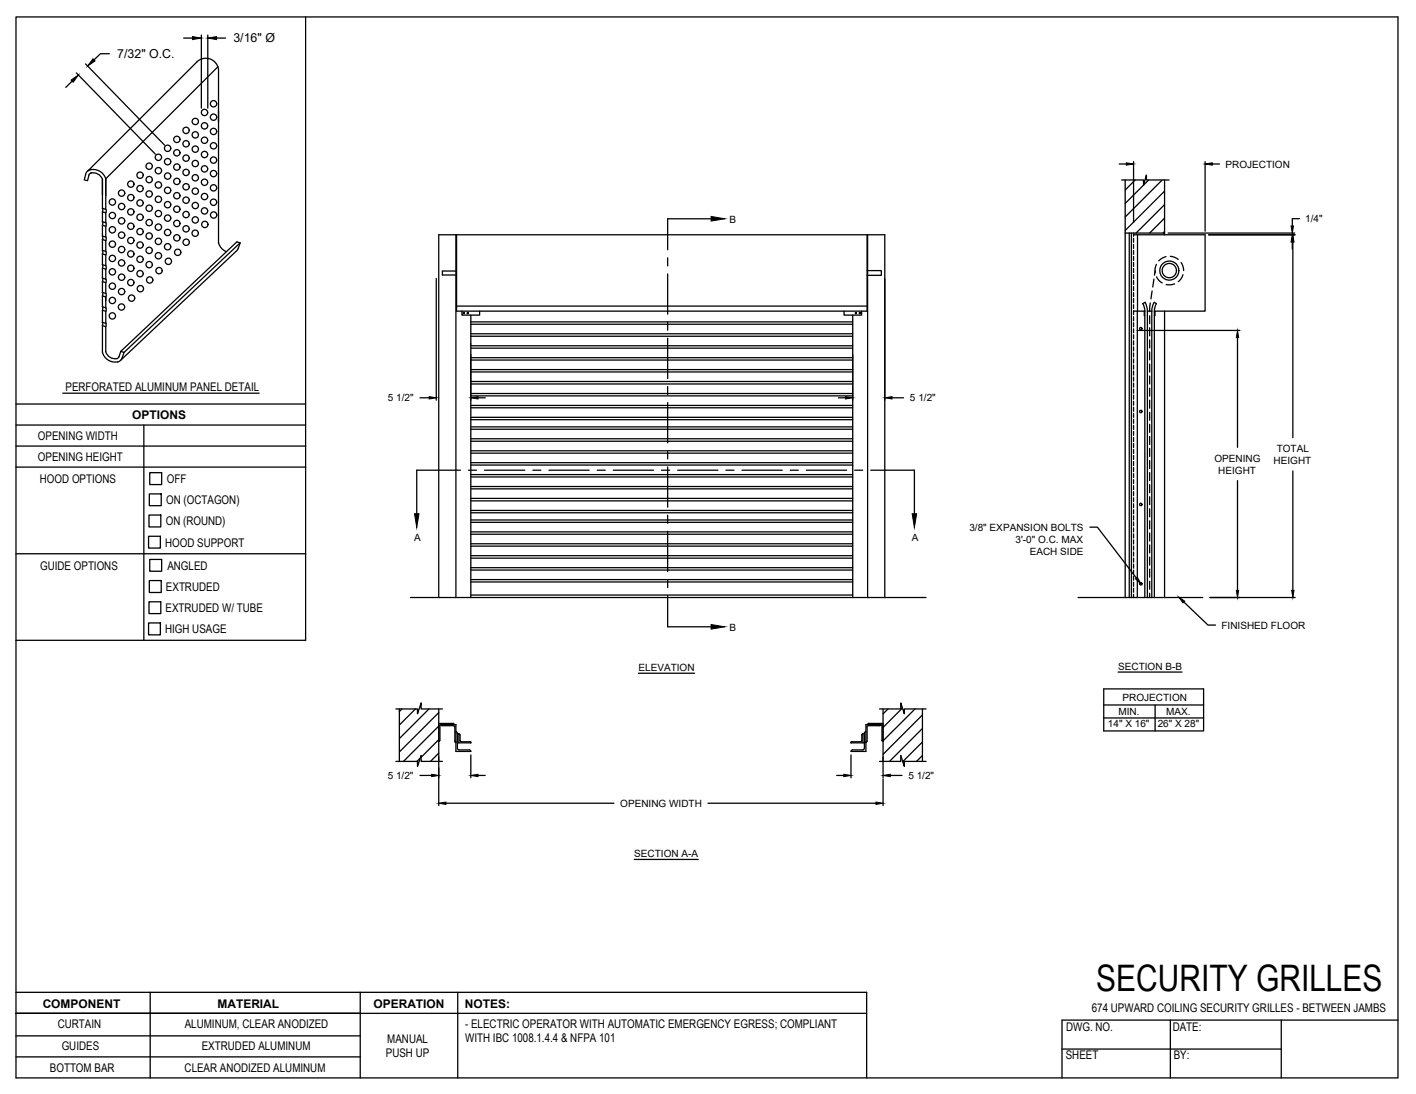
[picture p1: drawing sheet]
<svg xmlns="http://www.w3.org/2000/svg" width="279mm" height="216mm" viewBox="0 0 279 216" stroke-linecap="round" stroke-linejoin="round" font-family="sans-serif">
<!-- layer: ANNOTATIONS -->
<g fill="none" stroke="#000" stroke-width=".25">
<path d="M14.2 16l-1.2 1.3M15.1 14.4l15.5 16M16.9 12.6l15.6 16M21.6 10.6h-1.8l-1.2 1.2M36.2 7.5h1.8M39.7 6.9v14.4M41 6.9v14.4M42.7 7.5h1.8M220.8 32.4h1.5M223.7 31.9v12M237.8 31.9v13.7M239.2 32.4h1.4"/>
<path d="M86.1 55v24M174.6 55v24M230.5 46h25M238.5 46.3h17.1M255 47.8v1.4M255.1 47.8v38.6M256.4 43.2h-1.4v1.4M82.9 78.5h1.8M92.9 70v9M94.3 78.5h1.4M165.4 78.5h1.4M168.3 70v9"/>
<path d="M176 78.5h2.3M224.4 65.2h20.2M244.2 66.6v21.7M244.2 94.8v21.7M255.1 92.9v23.6M215.1 104h1.4l7.7 10.1M233.6 118.8l4.8 4.6h1.4M238.7 117.9h16.9M126 132.9h11.1M217.8 136h19.7v8.3h-19.7zM217.8 139.1h19.7M220.6 132.6h12.6"/>
<path d="M227.9 139.1v5.2M82.9 153h2.3M86.6 149.4v9.6M88 158.5h33.1M92.9 149v4.5M94.3 153h1.4M139.7 158.5h33.1M165.1 153h1.4M167.9 149v4.5M174.2 149.4v4.1M174.2 153.7v5.3M175.7 153h2.3"/>
<path d="M217.8 141.7h19.7M125.2 169.6h12.6"/>
</g>
<g fill="#000" stroke="#000" stroke-width=".2">
<path d="M14 15.8l1.5-1-1.1 1.4zM18.4 11.6l.4 .4-1.5 1zM38 7.2l1.7 .3-1.7 .3zM41 7.5l1.7-.3v.6zM222.3 32.1l1.4 .3-1.4 .2zM237.8 32.4l1.4-.3v.5zM255 46.3l.2 1.5h-.5zM254.7 44.6h.5l-.2 1.4zM255.1 46.3l.2 1.5h-.4zM84.7 78.3l1.4 .2-1.4 .2zM92.9 78.5l1.4-.2v.4zM166.8 78.3l1.5 .2-1.5 .2z"/>
<path d="M174.6 78.5l1.4-.2v.4zM244.2 65.2l.2 1.4h-.5zM224 114.2l.4-.3 .7 1.3zM232.6 117.8l1.2 .8-.4 .4zM243.9 116.5h.5l-.2 1.4zM254.9 116.5h.4l-.2 1.4zM85.2 152.8l1.4 .2-1.4 .3zM86.6 158.5l1.4-.2v.5zM92.9 153l1.4-.2v.5zM166.5 152.8l1.4 .2-1.4 .3zM172.8 158.3l1.4 .2-1.4 .3zM174.2 153l1.5-.2v.5z"/>
</g>
<!-- layer: PUSH UP -->
<g fill="none" stroke="#000" stroke-width=".25">
<path d="M221.3 35.5h4.3v1.1l.6-2.1v1h4.5M222 35.5v82.4M224 35.5l-2 2M226.7 35.5l-4.7 4.7M229.3 35.5l-7.3 7.3M229.8 37.7l-7.8 7.8M229.8 35.5v10.8M90 46.3v71.6M90.1 46.3v15.1h81v-15.1M90.1 53.5h-2.8v.8h2.8M171.1 53.4h2.8v.9h-2.8M171.2 46.3v71.6"/>
<path d="M222 46h7.8M222.8 46v71.9M223.2 46v71.9M223.7 46.3h14.1v15.1h-10M223.7 46v.6M223.7 47v.8M223.7 48.2v.8M223.7 49.4v.8M223.7 50.6v.8M223.7 51.8v.8M223.7 53v.8M223.7 54.2v.8"/>
<path d="M223.7 55.4v.8M223.7 56.6v.7M223.7 57.7v.8M223.7 58.9v.8M224.5 46.3v15.1M225.5 59.9l.3 .7 .1 .8M225.9 59.7l.4 1 .1 .7M225.9 59.7l-.4 .2M227 59.8l-.2 1.7M227.3 57.4l-.2 1.6M227.7 55.1l-.2 1.5M227.7 59.7l-.4 1v.7"/>
<path d="M227.8 59.7l.4 .2M227.9 53.4l-.1 .9M228.2 52.2l-.3 .9v.7M228.2 59.9l-.3 .7-.1 .8M228.2 54.6l.5 .8 .6 .4M229.8 40.4l-5.6 5.6M229.8 43.1l-3 2.9M229.8 45.7l-.3 .3M230.1 50.7l-.7 .2-.8 .6M230.9 50.6l.9 .2 .7 .4M231.8 56l-1 .2h-.7M233 51.8l.4 .7 .2 .9"/>
<path d="M233.4 54.2l-.2 .6-.7 .8M90.1 60.4h81M91.1 61.4v.8h3.5v-.8M92.9 62.2v55.7M92.9 75.3h75.4M92.9 75.8h75.4M92.9 72.9h75.4M92.9 73.4h75.4M92.9 70.6h75.4M92.9 71.1h75.4M92.9 68.2h75.4M92.9 68.7h75.4"/>
<path d="M92.9 65.9h75.4M92.9 66.4h75.4M92.9 77.7h75.4M92.9 78.1h75.4M92.9 63.5h75.4M92.9 64h75.4M166.5 61.4v.8h3.5v-.8M168.3 62.2v55.7M223.7 61.4h2.2M223.7 60.1v.8M223.7 61.3v.8M223.7 62.5v.8"/>
<path d="M223.7 63.7v.8M223.7 64.9v.8M223.7 66.1v.8M223.7 67.3v.8M223.7 68.5v.8M223.7 69.7v.7M223.7 70.8v.8M223.7 72v.8M223.7 73.2v.8M223.7 74.4v.8M223.7 75.6v.8M223.7 76.8v.8"/>
<path d="M223.7 78v.8M223.7 79.2v.8M224.4 61.4v56.5M225.8 61.4v.9h.1M225.9 61.4v56.5M226.4 61.4h.9M226.4 61.4v56.5M226.8 62.3v1.6M226.8 64.7v1.6M226.8 67.1v1.6M226.8 69.4v1.6M226.8 71.8v1.6"/>
<path d="M226.8 74.2v1.6M226.8 76.6v1.6M226.8 79v1.6M227.3 61.4v56.5M227.8 61.4v56.5M227.9 61.4v.9h-.1M229.8 61.4v56.5M92.9 82.4h75.4M92.9 82.8h75.4M92.9 80h75.4M92.9 80.5h75.4M92.9 89h75.4"/>
<path d="M92.9 89.4h75.4M92.9 86.6h75.4M92.9 87.1h75.4M92.9 84.2h75.4M92.9 84.7h75.4M92.9 93.7h75.4M92.9 94.1h75.4M92.9 91.3h75.4M92.9 91.8h75.4M92.9 98.4h75.4M92.9 98.8h75.4M92.9 96h75.4"/>
<path d="M92.9 96.5h75.4M223.7 80.4v.8M223.7 81.6v.8M223.7 82.7v.8M223.7 83.9v.8M223.7 85.1v.8M223.7 86.3v.8M223.7 87.5v.8M223.7 88.7v.8M223.7 89.9v.8M223.7 91.1v.8M223.7 92.3v.8"/>
<path d="M223.7 93.5v.8M223.7 94.7v.7M223.7 95.8v.8M223.7 97v.8M223.7 98.2v.8M223.7 99.4v.8M226.8 81.4v1.6M226.8 83.7v1.6M226.8 86.1v1.6M226.8 88.5v1.6M226.8 90.9v1.6M226.8 93.3v1.5"/>
<path d="M226.8 95.7v1.5M226.8 98v1.6M81 117.9h101.7M86.6 117.9v-71.6h88v71.6M92.9 117.4h75.4M92.9 100.7h75.4M92.9 101.2h75.4M92.9 107.3h75.4M92.9 107.8h75.4M92.9 105h75.4M92.9 105.4h75.4M92.9 102.6h75.4"/>
<path d="M92.9 103.1h75.4M92.9 112h75.4M92.9 112.5h75.4M92.9 109.7h75.4M92.9 110.2h75.4M92.9 114.4h75.4M92.9 114.9h75.4M212.7 117.9h24.6M223.7 100.6v.8M223.7 101.8v.8M223.7 103v.8M223.7 104.2v.8"/>
<path d="M223.7 105.4v.8M223.7 106.6v.8M223.7 107.8v.7M223.7 108.9v.8M223.7 110.1v.8M223.7 111.3v.8M223.7 112.5v.8M223.7 113.7v.8M223.7 114.9v.8M223.7 116.1v.8M223.7 117.3v.6M226.8 100.4v1.6"/>
<path d="M226.8 102.8v1.6M226.8 105.2v1.6M226.8 107.5v1.6M226.8 109.9v1.6M226.8 112.3v1.6M226.8 114.7v1.6M226.8 117.1v.8M78.1 139.9h4.3v1l.7-2.2v1.2h4.2M78.8 139.9v10.4M79.3 139.9l-.5 .5M82 139.9l-3.2 3.2M83.1 138.8h.1"/>
<path d="M84.6 139.9l-5.8 5.9M86.6 139.9v10.4M173.5 139.9h4.2v-1.2l.7 2.2v-1h4.3M174.2 139.9v10.4M175.2 139.9l-1 1M178.1 139.7l-3.9 3.9M180.6 139.9l-6.4 6.3M182 139.9v10.4M78.1 150.3h4.3v.9l.7-2.1v1.2h4.2M82.9 149.6l-.6 .7M86.6 140.6l-7.8 7.8M86.6 143.3l-7 7"/>
<path d="M86.6 146l-3.5 3.5M86.6 148.6l-1.7 1.7M86.8 143.2v2.9M87 143l-.2 .2M87 143h3v5.3h2.9l-.3-.3M87 143l.2 .2M87.2 143.2h2.3M89.3 143l.2-.2h-2.9v3.5l.2-.2M89.5 143.2l.2 .2v2.9l.2 .2M89.9 144.4l.3 .3M90 146.5h.1M90.3 144.7v3l.2 .3"/>
<path d="M90.3 144.8h.3v1.8M90.3 146.6h2.6M90.5 144.8l.3 .2M90.6 148h2M90.8 145.1v1l.2 .3M91 146.4h1.7M92.7 146.4l.2 .2M92.9 146.6h.1M167.9 146.6h.1M167.9 146.6h2.7M168.1 146.4l-.2 .2M168.1 146.4h1.7"/>
<path d="M170.1 145.1v1l-.3 .3M170.3 144.8l-.3 .2M170.5 147.7l-.2 .3M170.6 144.8h-.3v1.8M170.8 144.4l-.2 .3v3M170.9 146.5h.1M171.3 143.2l-.2 .2v2.9l-.3 .2M171.5 143l-.2-.2h2.9v3.5l-.2-.2M173.5 150.3h4.2v-1.2l.7 2.1v-.9h4.3M173.8 143l.2 .2v2.9M173.8 143l-.2 .2h-2.3M173.8 143h-2.9v5.3h-3l.3-.3h2.1"/>
<path d="M182 141.1l-7.8 7.8M182 143.8l-6.5 6.5M182 146.4l-3.9 3.9M182 149.1l-1.2 1.2"/>
<circle cx="230.7" cy="53.4" r="1.41"/>
<circle cx="230.7" cy="53.4" r="1.88"/>
<circle cx="91.5" cy="61.8" r=".12"/>
<circle cx="92.3" cy="61.8" r=".12"/>
<circle cx="168.9" cy="61.8" r=".12"/>
<circle cx="169.6" cy="61.8" r=".12"/>
<circle cx="225.1" cy="64.9" r=".24"/>
<circle cx="225.1" cy="99.6" r=".24"/>
<circle cx="225.1" cy="81.2" r=".24"/>
<circle cx="225.1" cy="115.2" r=".24"/>
</g>
<path d="M92.9 68h.1" fill="none" stroke="#000" stroke-width=".2"/>
<!-- layer: SECTION CUTS -->
<g fill="none" stroke="#000" stroke-width=".25">
<path d="M131.7 50.9v1.6M131.7 54.1v7.9M140.3 43.2h-8.6v6.1M131.7 63.6v1.6M131.7 66.8v7.9M131.7 76.3v1.6M131.7 79.5v7.9M90.8 92.8h-8.6v8.6M92.4 92.8h1.6M95.6 92.8h7.9M105.1 92.8h1.6M108.3 92.8h7.9"/>
<path d="M117.8 92.8h1.6M121 92.8h7.9M130.5 92.8h1.6M131.7 89v1.6M131.7 92.2v7.9M133.7 92.8h7.9M143.2 92.8h1.6M146.4 92.8h7.9M155.9 92.8h1.6M159.1 92.8h7.9M168.6 92.8h1.6M171.8 92.8h8.6v8.6"/>
<path d="M131.7 101.7v1.6M131.7 104.9v7.9M131.7 114.4v1.6M131.7 117.6v6.1h8.6"/>
</g>
<path d="M140.3 42.7l2.7 .5-2.7 .4zM81.8 101.4h.9l-.5 2.7zM180 101.4h.9l-.5 2.7zM140.3 123.3l2.7 .4-2.7 .5z" fill="#000" stroke="#000" stroke-width=".2"/>
<!-- layer: DETAILS -->
<g fill="none" stroke="#000" stroke-width=".25">
<path d="M38.9 12.2a2.53 2.53 0 0 1 4.2 1.3v10.5M38.9 12.2l-21.6 21.6M43 13.2l-22.1 22.1M16.9 34.4l-.3 1.1 .7 .2 .2-1.1M17.7 33.5a2.59 2.59 0 0 1 3.2 1.8M17.9 34.2a1.94 1.94 0 0 1 2.3 1.2v5.7l.7 .2v-6M18 33.4a1.26 1.26 0 0 0-1.1 1M18.1 34.1l-.6 .5M43.1 21.8v26.1a2.59 2.59 0 0 0 1.5 1.8M20.2 57.7v.7M20.2 49.4v.7M20.2 52.2v.7"/>
<path d="M20.2 54.9v.7M20.2 43.8v.6M20.2 41.1v.7M20.2 46.6v.7M20.2 47.3l.7 .2v2.1l-.7-.2zM20.2 50.1l.7 .2v2.1l-.7-.2zM20.9 42l-.7-.2v2l.7 .2M20.9 44.7l-.7-.2v2.1l.7 .2M20.9 53.1l-.7-.2v2l.7 .2M20.9 55.8l-.7-.2v2.1l.7 .2M20.9 58.6l-.7-.2v2.1l.7 .2M20.9 42v2"/>
<path d="M20.9 44.7v2.1M20.9 53.1v2M20.9 55.8v2.1M20.9 58.6v2.1M20.9 41.3v.7M20.9 43.9v.7M20.9 46.8v.7M20.9 49.6v.7M20.9 52.4v.7M20.9 55.1v.7M20.9 57.9v.7M47.4 47.9a2.44 2.44 0 0 1-.8 1.7l-22.7 21.4"/>
<path d="M47.4 47.9l-22.9 21.7M47.4 47.9l-.7-.2-22.9 21.6M20.2 63.6v.7M20.2 60.5v.7M20.2 69.5a2.49 2.49 0 0 0 3.6 1.7l.3-.6 .4-1-.7-.3-.3 1.1M20.2 61.2l.7 .2v2.4l-.7-.2zM20.9 69.4a1.76 1.76 0 0 0 2.5 1.2l.1-.2M20.9 63.8v.6M20.9 64.5l-.7-.2v5.2M20.9 64.5v4.9M20.9 60.7v.7"/>
<circle cx="22.2" cy="39.9" r=".62"/>
<circle cx="24" cy="38.1" r=".62"/>
<circle cx="25.8" cy="36.3" r=".62"/>
<circle cx="25.8" cy="39" r=".62"/>
<circle cx="27.6" cy="34.6" r=".62"/>
<circle cx="27.6" cy="37.2" r=".62"/>
<circle cx="29.4" cy="32.8" r=".62"/>
<circle cx="29.4" cy="38.3" r=".62"/>
<circle cx="29.4" cy="35.4" r=".62"/>
<circle cx="31.3" cy="36.5" r=".62"/>
<circle cx="31.3" cy="31" r=".62"/>
<circle cx="31.3" cy="33.7" r=".62"/>
<circle cx="31.3" cy="39.3" r=".62"/>
<circle cx="33.1" cy="31.9" r=".62"/>
<circle cx="33.1" cy="34.7" r=".62"/>
<circle cx="33.1" cy="29.3" r=".62"/>
<circle cx="33.1" cy="37.6" r=".62"/>
<circle cx="34.9" cy="33" r=".62"/>
<circle cx="34.9" cy="38.6" r=".62"/>
<circle cx="34.9" cy="27.5" r=".62"/>
<circle cx="34.9" cy="35.8" r=".62"/>
<circle cx="34.9" cy="30.2" r=".62"/>
<circle cx="36.7" cy="25.7" r=".62"/>
<circle cx="36.7" cy="34" r=".62"/>
<circle cx="36.7" cy="36.9" r=".62"/>
<circle cx="36.7" cy="31.2" r=".62"/>
<circle cx="36.7" cy="39.5" r=".62"/>
<circle cx="36.7" cy="28.4" r=".62"/>
<circle cx="38.5" cy="24" r=".62"/>
<circle cx="38.5" cy="26.6" r=".62"/>
<circle cx="38.5" cy="29.4" r=".62"/>
<circle cx="38.5" cy="35.1" r=".62"/>
<circle cx="38.5" cy="32.3" r=".62"/>
<circle cx="38.5" cy="37.7" r=".62"/>
<circle cx="40.4" cy="24.8" r=".62"/>
<circle cx="40.4" cy="33.3" r=".62"/>
<circle cx="40.4" cy="30.5" r=".62"/>
<circle cx="40.4" cy="27.7" r=".62"/>
<circle cx="40.4" cy="22.2" r=".62"/>
<circle cx="40.4" cy="38.8" r=".62"/>
<circle cx="40.4" cy="36" r=".62"/>
<circle cx="42.1" cy="31.6" r=".62"/>
<circle cx="42.1" cy="34.3" r=".62"/>
<circle cx="42.1" cy="37.1" r=".62"/>
<circle cx="42.1" cy="20.5" r=".62"/>
<circle cx="42.1" cy="28.8" r=".62"/>
<circle cx="42.1" cy="39.9" r=".62"/>
<circle cx="42.1" cy="23.1" r=".62"/>
<circle cx="42.1" cy="25.9" r=".62"/>
<circle cx="22.2" cy="56.5" r=".62"/>
<circle cx="22.2" cy="51" r=".62"/>
<circle cx="22.2" cy="45.3" r=".62"/>
<circle cx="22.2" cy="48.2" r=".62"/>
<circle cx="22.2" cy="59.3" r=".62"/>
<circle cx="22.2" cy="42.5" r=".62"/>
<circle cx="22.2" cy="53.6" r=".62"/>
<circle cx="24" cy="57.5" r=".62"/>
<circle cx="24" cy="40.8" r=".62"/>
<circle cx="24" cy="43.6" r=".62"/>
<circle cx="24" cy="49.2" r=".62"/>
<circle cx="24" cy="51.9" r=".62"/>
<circle cx="24" cy="46.4" r=".62"/>
<circle cx="24" cy="54.7" r=".62"/>
<circle cx="25.8" cy="47.5" r=".62"/>
<circle cx="25.8" cy="55.8" r=".62"/>
<circle cx="25.8" cy="44.7" r=".62"/>
<circle cx="25.8" cy="50.1" r=".62"/>
<circle cx="25.8" cy="52.9" r=".62"/>
<circle cx="25.8" cy="41.8" r=".62"/>
<circle cx="26" cy="58.8" r=".62"/>
<circle cx="27.6" cy="54" r=".62"/>
<circle cx="27.6" cy="48.4" r=".62"/>
<circle cx="27.6" cy="45.7" r=".62"/>
<circle cx="27.6" cy="51.2" r=".62"/>
<circle cx="27.6" cy="40.1" r=".62"/>
<circle cx="27.6" cy="42.9" r=".62"/>
<circle cx="27.7" cy="57" r=".62"/>
<circle cx="29.4" cy="52.2" r=".62"/>
<circle cx="29.4" cy="41.1" r=".62"/>
<circle cx="29.4" cy="43.9" r=".62"/>
<circle cx="29.4" cy="46.6" r=".62"/>
<circle cx="29.4" cy="49.4" r=".62"/>
<circle cx="29.5" cy="55.3" r=".62"/>
<circle cx="31.3" cy="50.5" r=".62"/>
<circle cx="31.3" cy="47.6" r=".62"/>
<circle cx="31.3" cy="44.8" r=".62"/>
<circle cx="31.3" cy="42.2" r=".62"/>
<circle cx="31.4" cy="53.4" r=".62"/>
<circle cx="33.1" cy="43" r=".62"/>
<circle cx="33.1" cy="45.9" r=".62"/>
<circle cx="33.1" cy="48.7" r=".62"/>
<circle cx="33.1" cy="40.4" r=".62"/>
<circle cx="33.2" cy="51.6" r=".62"/>
<circle cx="34.9" cy="46.9" r=".62"/>
<circle cx="34.9" cy="44.1" r=".62"/>
<circle cx="34.9" cy="41.3" r=".62"/>
<circle cx="35.1" cy="49.8" r=".62"/>
<circle cx="36.7" cy="45.2" r=".62"/>
<circle cx="36.7" cy="42.3" r=".62"/>
<circle cx="36.7" cy="47.8" r=".62"/>
<circle cx="38.5" cy="46" r=".62"/>
<circle cx="38.5" cy="40.6" r=".62"/>
<circle cx="38.5" cy="43.4" r=".62"/>
<circle cx="40.4" cy="41.6" r=".62"/>
<circle cx="40.4" cy="44.3" r=".62"/>
<circle cx="42.2" cy="42.4" r=".62"/>
<circle cx="22.2" cy="62.3" r=".62"/>
<circle cx="24" cy="60.6" r=".62"/>
</g>
<!-- layer: TITLE BLOCK -->
<g fill="none" stroke="#000" stroke-width=".25">
<path d="M3.2 3.3h272.6v209.4h-272.6zM60.3 3.3v123.1h-57.1M3.2 79.7h57.1M12.4 77.6h38.7M3.2 88h57.1M3.2 92.2h57.1M3.2 83.9h57.1M28.4 83.9v42.5M29.5 97.5h2.3v2.3h-2.3zM29.5 93.3h2.4v2.3h-2.4zM3.2 109.3h57.1M29.3 105.8h2.3v2.4h-2.3z"/>
<path d="M29.4 101.6h2.3v2.4h-2.3zM29.4 118.8h2.3v2.3h-2.3zM29.5 114.6h2.3v2.3h-2.3zM29.5 110.4h2.4v2.3h-2.4zM29.3 122.9h2.3v2.4h-2.3zM3.2 195.8h167.8v16.9M29.6 195.8v16.9M71.1 200h-67.9h167.8M71.1 195.8v16.9M90.3 195.8v16.9M3.2 208.6h67.9M3.2 204.4h67.9"/>
<path d="M209.6 207h43.2M230.9 201.3v11.4M252.8 201.3v11.4M275.8 201.3h-66.2v11.4"/>
</g>
<text font-size="7.2" x="216.3" y="195.5">SECURITY GRILLES</text>
<g font-size="2.4">
<text x="23.1" y="11.5">7/32&quot; O.C.</text>
<text x="46.1" y="8.4">3/16&quot; Ø</text>
<text x="12.9" y="77.1">PERFORATED ALUMINUM PANEL DETAIL</text>
<text x="26.1" y="82.6">OPTIONS</text>
<text x="7.5" y="86.8">OPENING WIDTH</text>
<text x="7.5" y="91">OPENING HEIGHT</text>
<text x="7.9" y="95.3">HOOD OPTIONS</text>
<text x="32.9" y="95.4">OFF</text>
<text x="32.8" y="99.5">ON (OCTAGON)</text>
<text x="32.6" y="107.9">HOOD SUPPORT</text>
<text x="32.7" y="103.7">ON (ROUND)</text>
<text x="7.9" y="112.4">GUIDE OPTIONS</text>
<text x="33" y="112.5">ANGLED</text>
<text x="32.7" y="116.6">EXTRUDED</text>
<text x="32.6" y="125">HIGH USAGE</text>
<text x="32.7" y="120.8">EXTRUDED W/ TUBE</text>
<text x="8.4" y="198.9">COMPONENT</text>
<text x="11.4" y="202.8">CURTAIN</text>
<text x="36.5" y="202.9">ALUMINUM, CLEAR ANODIZED</text>
<text x="42.9" y="198.8">MATERIAL</text>
<text x="73.7" y="198.9">OPERATION</text>
<text x="91.7" y="198.9">NOTES:</text>
<text x="91.8" y="202.8">- ELECTRIC OPERATOR WITH AUTOMATIC EMERGENCY EGRESS; COMPLIANT</text>
<text x="210.4" y="203.6">DWG. NO.</text>
<text x="215.4" y="199.8">674 UPWARD COILING SECURITY GRILLES - BETWEEN JAMBS</text>
<text x="231.4" y="203.4">DATE:</text>
<text x="12.2" y="207.3">GUIDES</text>
<text x="39.8" y="207.2">EXTRUDED ALUMINUM</text>
<text x="76.1" y="208.6">PUSH UP</text>
<text x="76.4" y="205.8">MANUAL</text>
<text x="91.8" y="205.7">WITH IBC 1008.1.4.4 &amp; NFPA 101</text>
<text x="210.3" y="209.1">SHEET</text>
<text x="231.6" y="209">BY:</text>
<text x="9.8" y="211.5">BOTTOM BAR</text>
<text x="36.4" y="211.6">CLEAR ANODIZED ALUMINUM</text>
</g>
<g font-size="2">
<text x="241.8" y="33.1">PROJECTION</text>
<text x="143.9" y="43.9">B</text>
<text x="257.5" y="43.8">1/4&quot;</text>
<text x="76.5" y="79.2">5 1/2&quot;</text>
<text x="179.6" y="79.2">5 1/2&quot;</text>
<text x="251.9" y="89.2">TOTAL</text>
<text x="239.6" y="91.1">OPENING</text>
<text x="240.4" y="93.5">HEIGHT</text>
<text x="251.3" y="91.5">HEIGHT</text>
<text x="81.7" y="106.7">A</text>
<text x="179.9" y="106.7">A</text>
<text x="191.3" y="104.8">3/8&quot; EXPANSION BOLTS</text>
<text x="200.4" y="107.1">3'-0&quot; O.C. MAX</text>
<text x="203.2" y="109.5">EACH SIDE</text>
<text x="143.9" y="124.5">B</text>
<text x="241" y="124.1">FINISHED FLOOR</text>
<text x="126" y="132.5">ELEVATION</text>
<text x="220.6" y="132.2">SECTION B-B</text>
<text x="218.6" y="143.5">14&quot; X 16&quot;</text>
<text x="220.7" y="141.1">MIN.</text>
<text x="221.5" y="138.3">PROJECTION</text>
<text x="228.4" y="143.5">26&quot; X 28&quot;</text>
<text x="230.1" y="141.1">MAX.</text>
<text x="76.5" y="153.7">5 1/2&quot;</text>
<text x="179.2" y="153.7">5 1/2&quot;</text>
<text x="122.4" y="159.2">OPENING WIDTH</text>
<text x="125.2" y="169.2">SECTION A-A</text>
</g>
</svg>
